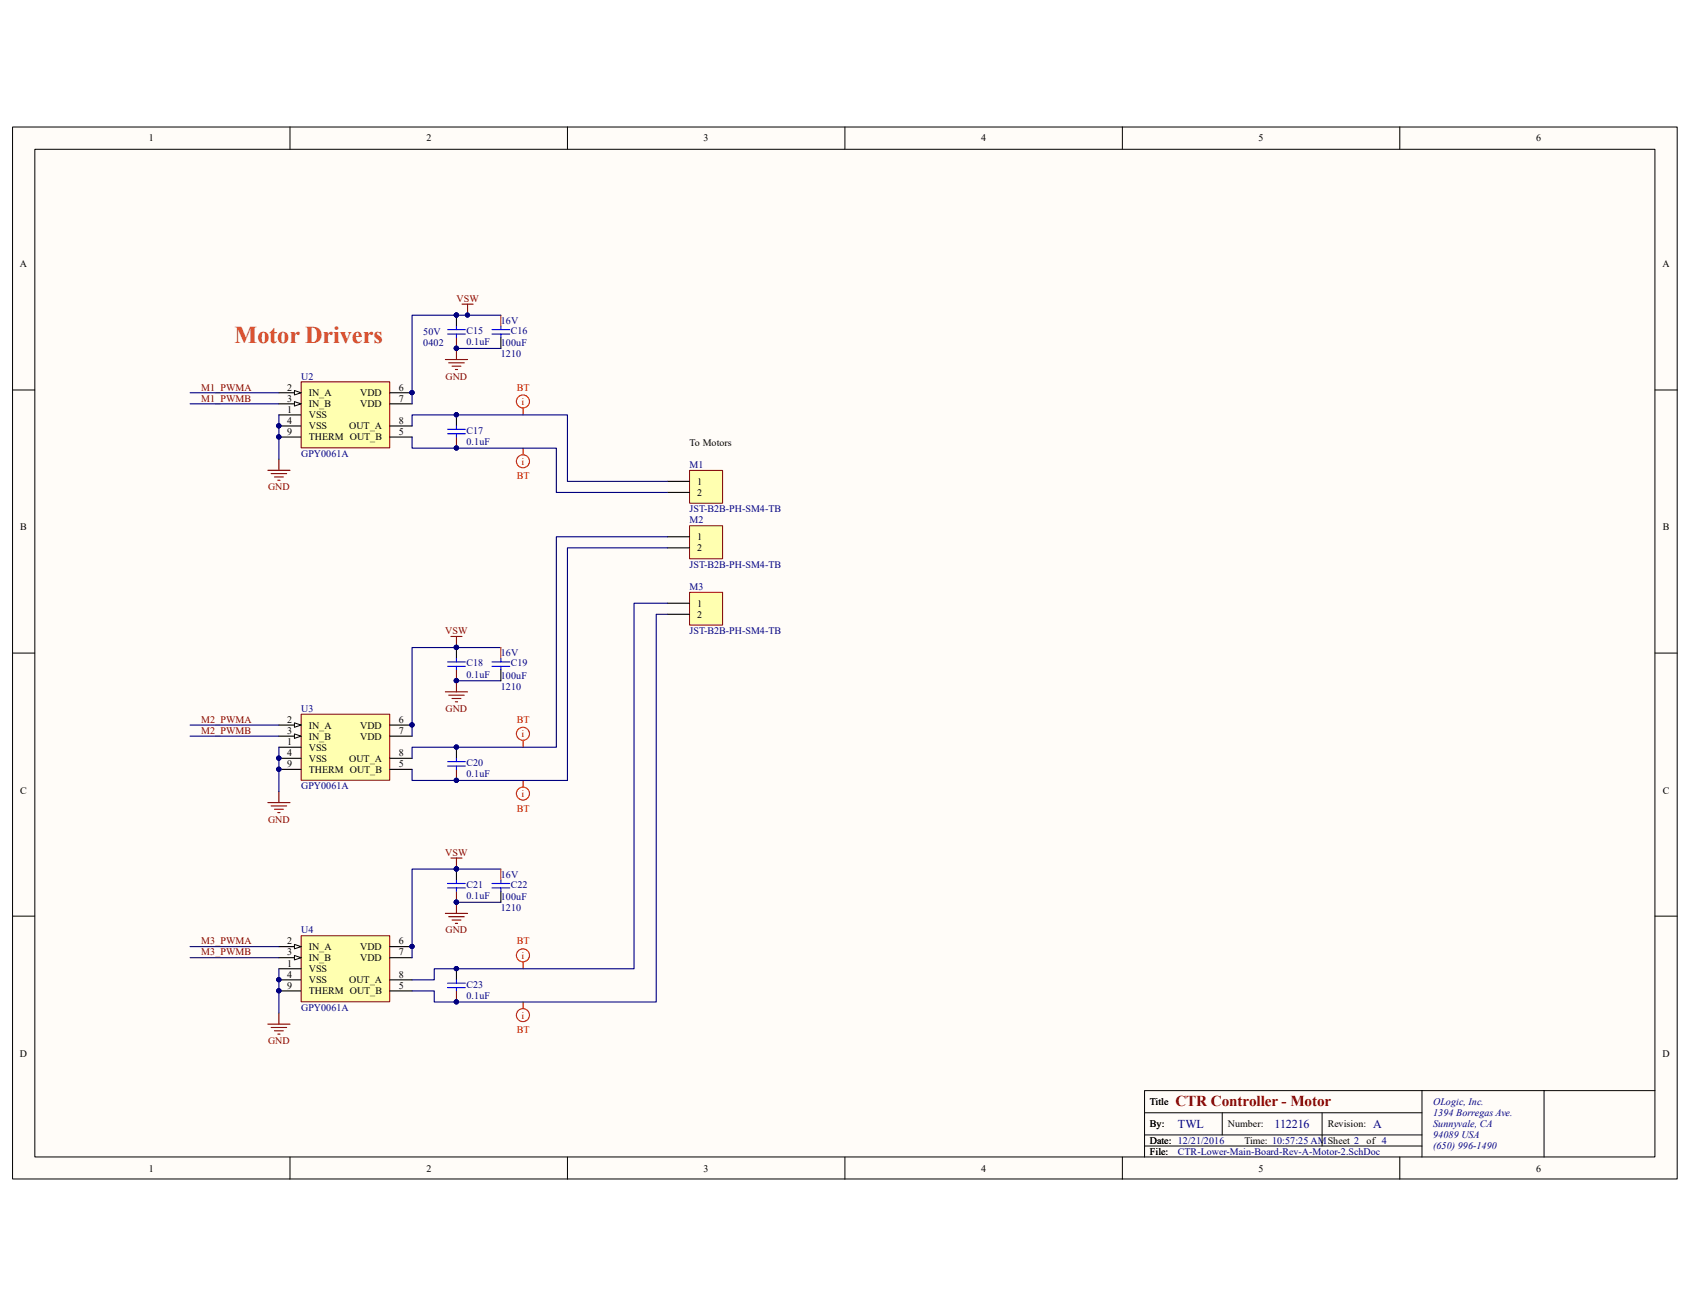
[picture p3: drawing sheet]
<svg xmlns="http://www.w3.org/2000/svg" width="279mm" height="216mm" viewBox="0 0 279 216" stroke-linecap="round" stroke-linejoin="round" font-family="sans-serif">
<path d="M2.1 21h275.2v173.9h-275.2z" fill="#fffcf8"/>
<path d="M2.1 21h275.2v173.9h-275.2z" fill="none" stroke="#000" stroke-width=".17"/>
<path d="M5.8 24.7h267.8v166.6h-267.8z" fill="#fffcf8"/>
<g fill="none" stroke="#000" stroke-width=".17">
<path d="M5.8 24.7h267.8v166.6h-267.8zM47.9 21v3.6M93.8 21v3.6M139.7 21v3.6M185.6 21v3.6M231.4 21v3.6M2.1 64.5h3.6M273.6 64.5h3.7M2.1 108h3.6M273.6 108h3.7M2.1 151.5h3.6M273.6 151.5h3.7"/>
<path d="M47.9 191.3v3.6M93.8 191.3v3.6M139.7 191.3v3.6M185.6 191.3v3.6M189.2 184h45.9M189.2 189.5h45.9M189.2 187.6h45.9M202.1 184v3.6M218.6 184v5.5M231.4 191.3v3.6M235.1 180.3v11M255.3 180.3h-66.1v11"/>
<path d="M273.6 180.3h-18.3v11"/>
</g>
<path d="M49.8 118.1h14.6v10.9h-14.6z" fill="#ffffb0"/>
<path d="M49.8 118.1h14.6v10.9h-14.6z" fill="none" stroke="#800000" stroke-width=".17"/>
<path d="M46.1 119.9h3.7M46.1 123.5h3.7" fill="none" stroke="#000" stroke-width=".18"/>
<path d="M48.7 119.5l1.1 .4-1.1 .3z" fill="#fffcf8"/>
<path d="M48.7 119.5l1.1 .4-1.1 .3z" fill="none" stroke="#000" stroke-width=".17"/>
<path d="M46.1 121.7h3.7" fill="none" stroke="#000" stroke-width=".18"/>
<path d="M48.7 121.3l1.1 .4-1.1 .4z" fill="#fffcf8"/>
<path d="M48.7 121.3l1.1 .4-1.1 .4z" fill="none" stroke="#000" stroke-width=".17"/>
<path d="M64.5 119.9h3.6M75.5 107v1.9M46.1 125.4h3.7M46.1 127.2h3.7M64.5 125.4h3.6M64.5 127.2h3.6M64.5 121.7h3.6M75.5 123.5v1.9" fill="none" stroke="#000" stroke-width=".18"/>
<g fill="#000080" stroke="#000080" stroke-width=".17">
<circle cx="46.1" cy="125.3" r=".34"/>
<circle cx="68.1" cy="119.8" r=".34"/>
<circle cx="46.1" cy="127.2" r=".34"/>
<circle cx="75.5" cy="112.5" r=".34"/>
<circle cx="75.5" cy="107" r=".34"/>
<circle cx="75.5" cy="129" r=".34"/>
<circle cx="75.5" cy="123.5" r=".34"/>
</g>
<path d="M73.6 114.4h3.7M74.2 114.9h2.6M74.7 115.5h1.5M75.3 116h.3M75.5 112.5v1.9M44.3 132.7h3.6M44.8 133.2h2.6M45.4 133.8h1.4M45.9 134.3h.4M46.1 130.9v1.8" fill="none" stroke="#800000" stroke-width=".18"/>
<path d="M75.5 110.7v1.8M75.5 127.2v1.8" fill="none" stroke="#bf0000" stroke-width=".18"/>
<path d="M74 109.4h2.9M74 110.2h2.9M75.5 108.9v.5M75.5 110.2v.5M74 125.9h2.9M74 126.6h2.9M75.5 125.4v.5M75.5 126.6v.6" fill="none" stroke="#00f" stroke-width=".18"/>
<path d="M49.8 63.2h14.6v10.8h-14.6z" fill="#ffffb0"/>
<path d="M49.8 63.1h14.6v10.9h-14.6z" fill="none" stroke="#800000" stroke-width=".17"/>
<path d="M46.1 68.6h3.7M46.1 64.9h3.7" fill="none" stroke="#000" stroke-width=".18"/>
<path d="M48.7 64.6l1.1 .3-1.1 .4z" fill="#fffcf8"/>
<path d="M48.7 64.6l1.1 .3-1.1 .4z" fill="none" stroke="#000" stroke-width=".17"/>
<path d="M46.1 66.8h3.7" fill="none" stroke="#000" stroke-width=".18"/>
<path d="M48.7 66.4l1.1 .4-1.1 .3z" fill="#fffcf8"/>
<path d="M48.7 66.4l1.1 .4-1.1 .3z" fill="none" stroke="#000" stroke-width=".17"/>
<path d="M75.5 52.1v1.8M46.1 70.4h3.7M46.1 72.3h3.7M64.5 70.4h3.6M64.5 72.3h3.6M64.5 64.9h3.6M64.5 66.8h3.6M75.5 68.6v1.8" fill="none" stroke="#000" stroke-width=".18"/>
<g fill="#000080" stroke="#000080" stroke-width=".17">
<circle cx="46.1" cy="70.4" r=".34"/>
<circle cx="68.1" cy="64.9" r=".34"/>
<circle cx="46.1" cy="72.2" r=".34"/>
<circle cx="75.5" cy="57.6" r=".34"/>
<circle cx="75.5" cy="52.1" r=".34"/>
<circle cx="75.5" cy="74.1" r=".34"/>
<circle cx="75.5" cy="68.6" r=".34"/>
<circle cx="77.3" cy="52.1" r=".34"/>
<circle cx="75.5" cy="107" r=".34"/>
</g>
<g fill="none" stroke="#800000" stroke-width=".18">
<path d="M73.6 59.4h3.7M74.2 60h2.6M75.5 57.6v1.8M76.4 50.3h1.8M77.3 50.3v1.8M44.3 77.7h3.6M44.8 78.3h2.6M45.4 78.8h1.4M45.9 79.4h.4M46.1 75.9v1.8M74.7 60.5h1.5M75.3 61.1h.3"/>
<path d="M74.5 105.2h1.9M75.5 105.2v1.8"/>
</g>
<path d="M75.5 55.8v1.8M75.5 72.3v1.8" fill="none" stroke="#bf0000" stroke-width=".18"/>
<path d="M74 54.5h2.9M74 55.2h2.9M75.5 53.9v.6M75.5 55.2v.6M74 71h2.9M74 71.7h2.9M75.5 70.4v.6M75.5 71.7v.6" fill="none" stroke="#00f" stroke-width=".18"/>
<g fill="none" stroke="#f00" stroke-width=".18">
<path d="M86.5 67.5v1.1M86.5 74.1v1.1M86.5 122.4v1.1M86.5 129v1.1"/>
<circle cx="86.5" cy="76.3" r="1.08"/>
<circle cx="86.5" cy="66.4" r="1.08"/>
<circle cx="86.5" cy="131.2" r="1.08"/>
<circle cx="86.5" cy="121.3" r="1.08"/>
</g>
<path d="M49.8 154.7h14.6v10.9h-14.6z" fill="#ffffb0"/>
<path d="M49.8 154.7h14.6v10.9h-14.6z" fill="none" stroke="#800000" stroke-width=".17"/>
<path d="M46.1 156.5h3.7M46.1 160.2h3.7" fill="none" stroke="#000" stroke-width=".18"/>
<path d="M48.7 156.1l1.1 .4-1.1 .4z" fill="#fffcf8"/>
<path d="M48.7 156.1l1.1 .4-1.1 .4z" fill="none" stroke="#000" stroke-width=".17"/>
<path d="M46.1 158.3h3.7" fill="none" stroke="#000" stroke-width=".18"/>
<path d="M48.7 158l1.1 .3-1.1 .4z" fill="#fffcf8"/>
<path d="M48.7 158l1.1 .3-1.1 .4z" fill="none" stroke="#000" stroke-width=".17"/>
<path d="M64.5 156.5h3.6M64.5 158.3h3.6M75.5 143.7v1.8M46.1 162h3.7M46.1 163.8h3.7M64.5 162h3.6M64.5 163.8h3.6M75.5 160.2v1.8" fill="none" stroke="#000" stroke-width=".18"/>
<g fill="#000080" stroke="#000080" stroke-width=".17">
<circle cx="46.1" cy="162" r=".34"/>
<circle cx="68.1" cy="156.5" r=".34"/>
<circle cx="46.1" cy="163.8" r=".34"/>
<circle cx="75.5" cy="149.1" r=".34"/>
<circle cx="75.5" cy="143.6" r=".34"/>
<circle cx="75.5" cy="165.6" r=".34"/>
<circle cx="75.5" cy="160.1" r=".34"/>
</g>
<path d="M73.6 151h3.7M74.2 151.5h2.6M74.5 141.8h1.9M74.7 152.1h1.5M75.3 152.6h.3M75.5 141.8v1.9M75.5 149.2v1.8M44.3 169.3h3.6M44.8 169.9h2.6M45.4 170.4h1.4M45.9 171h.4M46.1 167.5v1.8" fill="none" stroke="#800000" stroke-width=".18"/>
<path d="M75.5 147.3v1.9M75.5 163.8v1.8" fill="none" stroke="#bf0000" stroke-width=".18"/>
<path d="M74 146.1h2.9M74 146.8h2.9M75.5 145.5v.6M75.5 146.8v.5M74 162.5h2.9M74 163.3h2.9M75.5 162v.5M75.5 163.3v.5" fill="none" stroke="#00f" stroke-width=".18"/>
<g fill="none" stroke="#f00" stroke-width=".18">
<path d="M86.5 159.1v1.1M86.5 165.6v1.1"/>
<circle cx="86.5" cy="157.9" r="1.08"/>
<circle cx="86.5" cy="167.8" r="1.08"/>
</g>
<path d="M114 77.8h5.5v5.4h-5.5z" fill="#ffffb0"/>
<path d="M114 77.8h5.5v5.4h-5.5z" fill="none" stroke="#800000" stroke-width=".17"/>
<path d="M110.3 79.6h3.7M110.3 81.4h3.7" fill="none" stroke="#000" stroke-width=".18"/>
<path d="M114 87h5.5v5.4h-5.5z" fill="#ffffb0"/>
<path d="M114 86.9h5.5v5.5h-5.5z" fill="none" stroke="#800000" stroke-width=".17"/>
<path d="M110.3 88.7h3.7M110.3 90.6h3.7" fill="none" stroke="#000" stroke-width=".18"/>
<path d="M114 98h5.5v5.3h-5.5z" fill="#ffffb0"/>
<path d="M114 97.9h5.5v5.4h-5.5z" fill="none" stroke="#800000" stroke-width=".17"/>
<path d="M82.8 55.8v1.8M110.3 99.7h3.7M82.8 110.7v1.8M110.3 101.6h3.7M82.8 147.3v1.9" fill="none" stroke="#000" stroke-width=".18"/>
<path d="M82.8 52.1v1.8M82.8 107v1.9M82.8 143.7v1.8" fill="none" stroke="#de4f16" stroke-width=".18"/>
<path d="M81.3 55.2h3M81.3 54.5h3M82.8 53.9v.6M82.8 55.2v.6M81.3 110.2h3M81.3 109.4h3M82.8 108.9v.5M82.8 110.2v.5M81.3 146.8h3M81.3 146.1h3M82.8 145.5v.6M82.8 146.8v.5" fill="none" stroke="#00f" stroke-width=".18"/>
<g fill="none" stroke="#000080" stroke-width=".18">
<path d="M75.5 57.6h7.3M82.8 52.1h-14.7v14.7M31.4 64.9h14.7M31.4 66.8h14.7M46.1 68.6v7.3M68.1 72.3v1.8h23.9v7.3h18.3M68.1 70.4v-1.8h25.7v11h16.5M110.3 99.7h-5.5v60.5h-33v1.8h-3.7M110.3 90.6h-16.5v38.4h-25.7v-1.8M110.3 88.7h-18.3v34.8h-23.9v1.9M31.4 119.9h14.7M75.5 112.5h7.3"/>
<path d="M82.8 107h-14.7v14.7M110.3 101.6h-1.8v64h-36.7v-1.8h-3.7M31.4 121.7h14.7M46.1 123.5v7.4M31.4 156.5h14.7M31.4 158.3h14.7M75.5 149.2h7.3M82.8 143.7h-14.7v14.6M46.1 160.2v7.3"/>
</g>
<g fill="#000080" stroke="#000080" stroke-width=".17">
<circle cx="46.1" cy="125.3" r=".34"/>
<circle cx="46.1" cy="127.2" r=".34"/>
<circle cx="75.5" cy="112.5" r=".34"/>
<circle cx="46.1" cy="70.4" r=".34"/>
<circle cx="46.1" cy="72.2" r=".34"/>
<circle cx="77.3" cy="52.1" r=".34"/>
<circle cx="75.5" cy="52.1" r=".34"/>
<circle cx="75.5" cy="57.6" r=".34"/>
<circle cx="68.1" cy="64.9" r=".34"/>
<circle cx="68.1" cy="119.8" r=".34"/>
<circle cx="75.5" cy="107" r=".34"/>
<circle cx="46.1" cy="162" r=".34"/>
<circle cx="46.1" cy="163.8" r=".34"/>
<circle cx="75.5" cy="149.1" r=".34"/>
<circle cx="68.1" cy="156.5" r=".34"/>
<circle cx="75.5" cy="143.6" r=".34"/>
<circle cx="75.5" cy="160.1" r=".34"/>
<circle cx="75.5" cy="165.6" r=".34"/>
<circle cx="75.5" cy="129" r=".34"/>
<circle cx="75.5" cy="123.5" r=".34"/>
<circle cx="75.5" cy="74.1" r=".34"/>
<circle cx="75.5" cy="68.6" r=".34"/>
</g>
<text font-size="4" fill="#de4f16" x="38.8" y="56.7">Motor Drivers</text>
<text font-size="2.5" fill="#800000" x="194.4" y="182.9">CTR Controller - Motor</text>
<g font-size="2" fill="#000080">
<text x="194.7" y="186.5">TWL</text>
<text x="210.7" y="186.5">112216</text>
<text x="227" y="186.5">A</text>
</g>
<g font-size="1.7">
<text x="24.6" y="23.4">1</text>
<text x="70.5" y="23.4">2</text>
<text x="116.3" y="23.4">3</text>
<text x="162.2" y="23.4">4</text>
<text x="208.1" y="23.4">5</text>
<text x="254" y="23.4">6</text>
<text x="3.3" y="44.2">A</text>
<text x="274.9" y="44.2">A</text>
<text x="47.5" y="64.6">2</text>
<text x="51.1" y="65.5">IN_A</text>
<text x="59.6" y="65.5">VDD</text>
<text x="65.9" y="64.6">6</text>
<text x="47.5" y="68.2">1</text>
<text x="47.5" y="66.4">3</text>
<text x="47.5" y="70.1">4</text>
<text x="47.5" y="71.9">9</text>
<text x="51.1" y="69.1">VSS</text>
<text x="51.1" y="67.3">IN_B</text>
<text x="51.1" y="71">VSS</text>
<text x="57.7" y="71">OUT_A</text>
<text x="59.6" y="67.3">VDD</text>
<text x="65.9" y="71.9">5</text>
<text x="65.9" y="66.4">7</text>
<text x="65.9" y="70.1">8</text>
<text x="51.1" y="72.8">THERM OUT_B</text>
<text x="114" y="73.7">To Motors</text>
<text x="115.3" y="80.1">1</text>
<text x="115.3" y="82">2</text>
<text x="3.3" y="87.7">B</text>
<text x="115.3" y="89.3">1</text>
<text x="274.9" y="87.7">B</text>
<text x="115.3" y="91.1">2</text>
<text x="115.3" y="100.3">1</text>
<text x="115.3" y="102.1">2</text>
<text x="47.5" y="119.5">2</text>
<text x="65.9" y="119.5">6</text>
<text x="47.5" y="123.2">1</text>
<text x="47.5" y="121.3">3</text>
<text x="47.5" y="125">4</text>
<text x="51.1" y="124.1">VSS</text>
<text x="51.1" y="120.4">IN_A</text>
<text x="51.1" y="122.3">IN_B</text>
<text x="51.1" y="125.9">VSS</text>
<text x="57.7" y="125.9">OUT_A</text>
<text x="59.6" y="120.4">VDD</text>
<text x="59.6" y="122.3">VDD</text>
<text x="65.9" y="121.3">7</text>
<text x="65.9" y="125">8</text>
<text x="3.3" y="131.2">C</text>
<text x="47.5" y="126.8">9</text>
<text x="51.1" y="127.8">THERM OUT_B</text>
<text x="65.9" y="126.8">5</text>
<text x="274.9" y="131.2">C</text>
<text x="47.5" y="159.8">1</text>
<text x="47.5" y="156.1">2</text>
<text x="47.5" y="157.9">3</text>
<text x="47.5" y="161.6">4</text>
<text x="51.1" y="160.7">VSS</text>
<text x="51.1" y="157.1">IN_A</text>
<text x="51.1" y="158.9">IN_B</text>
<text x="59.6" y="157.1">VDD</text>
<text x="59.6" y="158.9">VDD</text>
<text x="65.9" y="156.1">6</text>
<text x="65.9" y="157.9">7</text>
<text x="65.9" y="161.6">8</text>
<text x="47.5" y="163.4">9</text>
<text x="51.1" y="162.6">VSS</text>
<text x="51.1" y="164.4">THERM OUT_B</text>
<text x="57.7" y="162.6">OUT_A</text>
<text x="65.9" y="163.4">5</text>
<text x="3.3" y="174.7">D</text>
<text x="274.9" y="174.7">D</text>
<text x="190.1" y="182.7">Title</text>
<text x="190.1" y="186.4">By:</text>
<text x="190.1" y="189.1">Date: 12/21/2016</text>
<text x="190.1" y="190.9">File:</text>
<text x="190.1" y="189.1">Date:</text>
<text x="203" y="186.4">Number:</text>
<text x="205.7" y="189.1">Time: 10:57:25 AMSheet 2</text>
<text x="219.5" y="186.4">Revision:</text>
<text x="225.9" y="189.1">of 4</text>
<text x="24.6" y="193.7">1</text>
<text x="70.5" y="193.7">2</text>
<text x="116.3" y="193.7">3</text>
<text x="162.2" y="193.7">4</text>
<text x="208.1" y="193.7">5</text>
<text x="254" y="193.7">6</text>
</g>
<g font-size="1.7" fill="#800000">
<text x="75.5" y="49.9">VSW</text>
<text x="33.3" y="64.6">M1_PWMA</text>
<text x="73.7" y="62.7">GND</text>
<text x="33.3" y="66.4">M1_PWMB</text>
<text x="44.3" y="81.1">GND</text>
<text x="73.6" y="104.9">VSW</text>
<text x="33.3" y="119.5">M2_PWMA</text>
<text x="73.7" y="117.7">GND</text>
<text x="33.3" y="121.3">M2_PWMB</text>
<text x="44.3" y="136">GND</text>
<text x="73.6" y="141.5">VSW</text>
<text x="73.7" y="154.3">GND</text>
<text x="33.3" y="156.1">M3_PWMA</text>
<text x="33.3" y="157.9">M3_PWMB</text>
<text x="44.3" y="172.6">GND</text>
</g>
<g font-size="1.7" fill="#000080">
<text x="82.8" y="53.6">16V</text>
<text x="70" y="55.4">50V</text>
<text x="70" y="57.2">0402</text>
<text x="77.1" y="55.2">C15</text>
<text x="77.1" y="57.1">0.1uF</text>
<text x="82.8" y="59.1">1210</text>
<text x="82.8" y="57.2">100uF</text>
<text x="84.5" y="55.2">C16</text>
<text x="49.8" y="62.7">U2</text>
<text x="77.1" y="71.7">C17</text>
<text x="49.8" y="75.6">GPY0061A</text>
<text x="77.1" y="73.5">0.1uF</text>
<text x="114" y="77.4">M1</text>
<text x="114" y="84.7">JST-B2B-PH-SM4-TB</text>
<text x="114" y="86.5">M2</text>
<text x="114" y="93.9">JST-B2B-PH-SM4-TB</text>
<text x="114" y="97.5">M3</text>
<text x="114" y="104.9">JST-B2B-PH-SM4-TB</text>
<text x="77.1" y="110.2">C18</text>
<text x="77.1" y="112">0.1uF</text>
<text x="82.8" y="108.5">16V</text>
<text x="82.8" y="112.2">100uF</text>
<text x="84.5" y="110.2">C19</text>
<text x="49.8" y="117.7">U3</text>
<text x="82.8" y="114">1210</text>
<text x="49.8" y="130.5">GPY0061A</text>
<text x="77.1" y="126.7">C20</text>
<text x="77.1" y="128.5">0.1uF</text>
<text x="77.1" y="146.8">C21</text>
<text x="77.1" y="148.6">0.1uF</text>
<text x="82.8" y="145.2">16V</text>
<text x="82.8" y="148.8">100uF</text>
<text x="84.5" y="146.8">C22</text>
<text x="49.8" y="154.3">U4</text>
<text x="82.8" y="150.6">1210</text>
<text x="49.8" y="167.1">GPY0061A</text>
<text x="77.1" y="163.3">C23</text>
<text x="77.1" y="165.1">0.1uF</text>
<text x="236.9" y="182.7">OLogic, Inc.</text>
<text x="236.9" y="184.5">1394 Borregas Ave.</text>
<text x="194.7" y="190.9">CTR-Lower-Main-Board-Rev-A-Motor-2.SchDoc</text>
<text x="236.9" y="186.4">Sunnyvale, CA</text>
<text x="236.9" y="188.2">94089 USA</text>
<text x="236.9" y="190">(650) 996-1490</text>
</g>
<g font-size="1.7" fill="#f00">
<text x="85.4" y="64.6">BT</text>
<text x="86.2" y="67">i</text>
<text x="86.2" y="76.8">i</text>
<text x="85.4" y="79.2">BT</text>
<text x="85.4" y="119.5">BT</text>
<text x="86.2" y="121.9">i</text>
<text x="86.2" y="131.8">i</text>
<text x="85.4" y="134.2">BT</text>
<text x="85.4" y="156.1">BT</text>
<text x="86.2" y="158.5">i</text>
<text x="85.4" y="170.8">BT</text>
<text x="86.2" y="168.4">i</text>
</g>
</svg>
